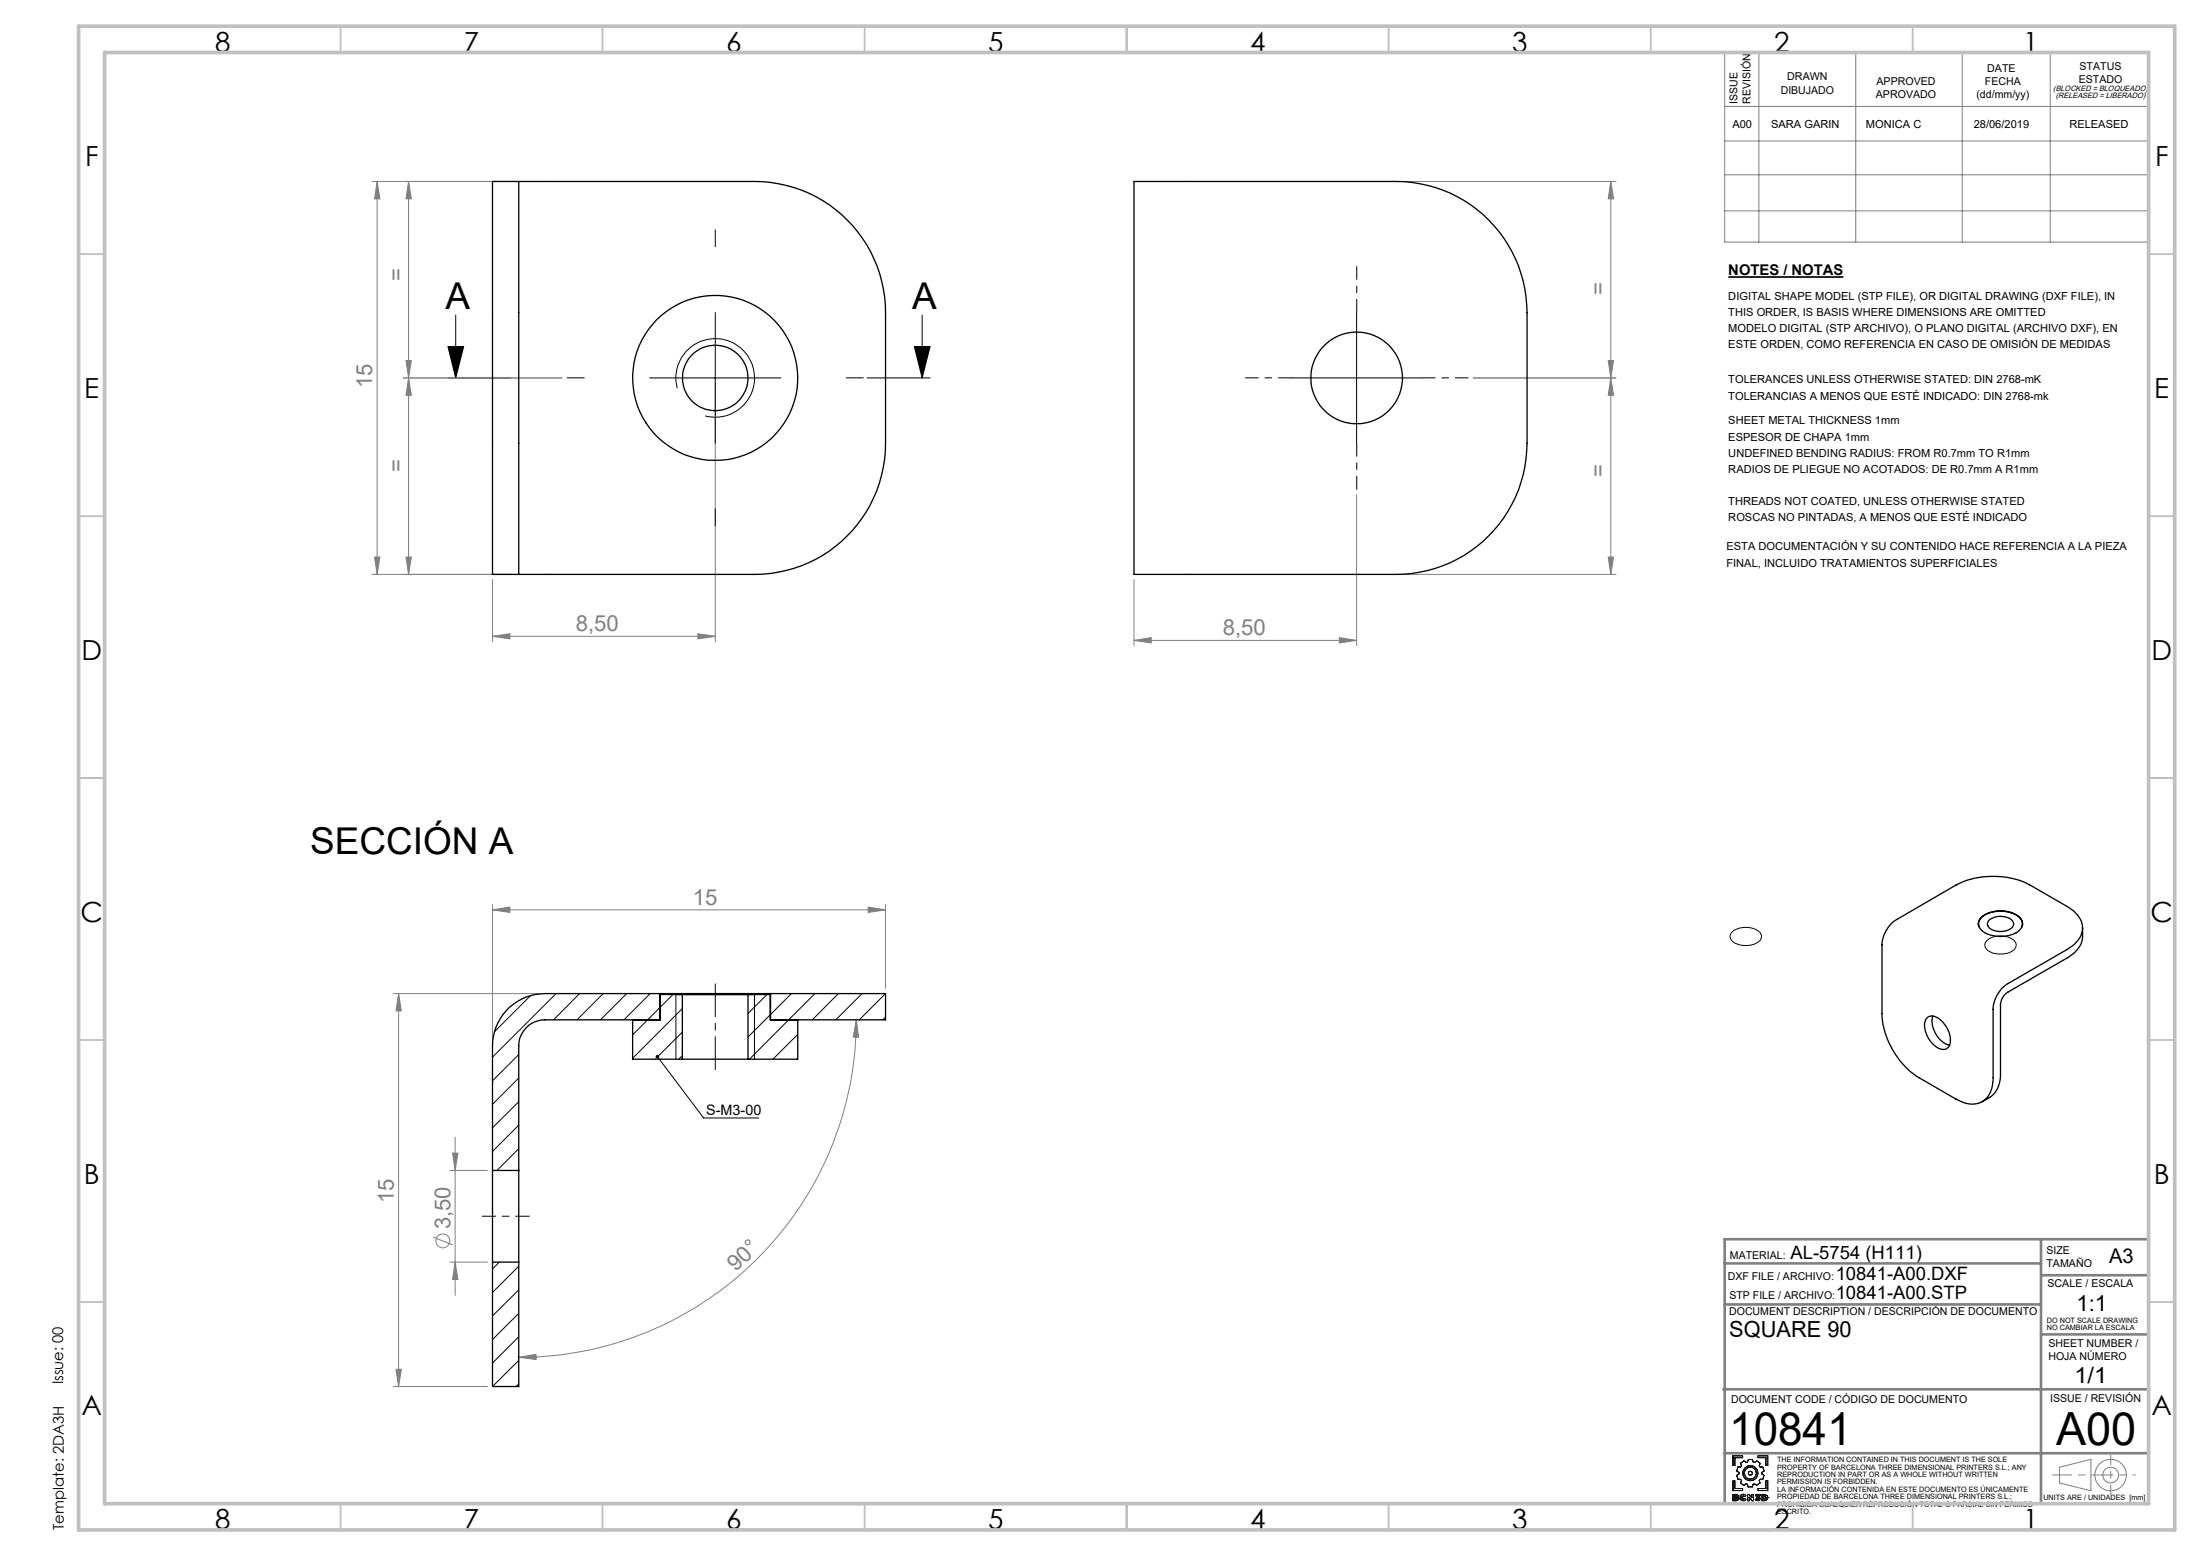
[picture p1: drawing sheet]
<svg xmlns="http://www.w3.org/2000/svg" width="420mm" height="297mm" viewBox="0 0 420 297" stroke-linecap="round" stroke-linejoin="round" font-family="sans-serif">
<path d="M329.8 52.9h22" fill="none" stroke="#000" stroke-width=".32"/>
<g fill="none" stroke="#808080" stroke-width=".19">
<path d="M329.1 10h80.9v36.2h-80.9zM335.6 10v36.2M354.1 10v36.2M374.4 10v36.2M391.2 10v36.2M71 34.6h27M72 34.6v75M72 34.6l.5 3.4h-1zM78 34.6v75M78 34.6l.5 3.4h-1zM267.4 34.6h41M307.4 34.6l.5 3.4h-1z"/>
<path d="M307.4 34.6v75M329.1 20.3h80.9M329.1 26.9h80.9M329.1 33.4h80.9M329.1 40.2h80.9M77 72.1h30.2M77.5 68.8h1l-.5 3.3zM78 72.1l.5 3.4h-1zM136.5 73.1v49.3M281.1 72.1h27.3M306.9 68.8h1l-.5 3.3zM307.4 72.1l.5 3.4h-1z"/>
<path d="M258.9 94.4v28.8M71 109.6h27M71.5 106.3h1l-.5 3.3zM77.5 106.3h1l-.5 3.3zM94 110.6v11.8M216.4 110.6v12.6M267.4 109.6h41M306.9 106.3h1l-.5 3.3zM94 121.5l3.3-.5v1zM94 121.5h42.5M133.2 121l3.3 .5-3.3 .5zM216.4 122.2l3.3-.5v1z"/>
<path d="M216.4 122.2h42.5M255.6 121.7l3.3 .5-3.3 .5zM94 173.7l3.3-.6v1.1zM94 172.6v26M94 173.7h75M165.7 173.1l3.3 .6-3.3 .5zM169 172.6v16.1M75.1 189.6h27.9M76.1 189.6v75.1M76.1 189.6l.5 3.4h-1zM163.4 194.7l.4 3.3-1-.1zM163.4 194.7a64.4 64.4 0 0 1-64.4 64.4"/>
<path d="M86.9 217.1v30.2M82.6 236.1l3.8 1.5M85.9 223.4h7.1M86.4 220.1h1l-.5 3.3zM85.9 240.9h7.1M86.9 240.9l.5 3.3h-1zM99 259.1l3.3-.6v1zM75.1 264.7h17.9M75.6 261.4h1l-.5 3.3zM393 280.1l6-1.6v6l-6-1.4z"/>
<circle cx="84.5" cy="236.9" r="1.32"/>
<circle cx="402.7" cy="281.6" r="3"/>
<circle cx="402.8" cy="281.5" r="1.49"/>
</g>
<g fill="none" stroke="#000" stroke-width=".19">
<path d="M136.5 59.7v24.9M258.9 59.7v24.9M85.5 66.1h3l-1.5 6zM85.5 72.1h12M87 60.1v12M124 72.1h25M129.2 74.1a7.5 7.5 0 0 1 6.6-9.4 7.5 7.5 0 0 1 8.1 8 7.5 7.5 0 0 1-9.4 6.7M165.5 72.1h12M174.5 66.1h3l-1.5 6zM176 60.1v12M246.4 72.1h25M330.7 177.7a4.2 4.2 0 0 1 5.2 .4 1.38 1.38 0 0 1-1 2.1 4.2 4.2 0 0 1-4.6-.8 1.2 1.2 0 0 1 .4-1.7z"/>
<path d="M379.2 179.5a4.1 4.1 0 0 1 5.3 .3 1.39 1.39 0 0 1-1 2 4.2 4.2 0 0 1-4.5-.8 1.1 1.1 0 0 1 .2-1.5zM129 189.8v12.4M144 189.8v12.4M125.4 201.7l8.9 11.7h10.5"/>
</g>
<g fill="none" stroke="#191924" stroke-width=".19">
<path d="M330.7 277.9h1.8v.3h-1.5v1.5h-.3zM332.1 279.3l.7-.5 .4 .3 .3-.1 .1-.4h.8l.1 .4 .3 .1 .4-.3 .7 .5-.2 .5 .2 .2h.5l.2 .8-.4 .3v.2l.4 .3-.2 .8h-.5l-.2 .2 .1 .5-.6 .4-.4-.3-.3 .1-.1 .5h-.8l-.2-.5-.2-.1-.4 .3-.7-.4 .2-.5-.2-.2h-.5l-.2-.8 .4-.3v-.2l-.4-.3 .2-.8h.5l.2-.2zM335.5 277.9h1.8v1.8h-.3v-1.5h-1.5zM330.7 282.7h.3v1.4h1.5v.4h-1.8zM331 285.5l.4 .1-.4 .1zM331 286l.4 .1-.4 .1zM331.3 285.3l.3 .1 .1 .1M331.3 285.3h.2l.2 .2M331.3 285.3h-.6v1.2l.9-.1 .2-.3M331.4 285.6h.1M331.4 286.1h.1M331.7 285.5l-.2 .3 .3 .3"/>
<path d="M331.7 285.5h.1M331.8 286.1h.1M332 285.9l.2 .3 .4 .3 .6-.3M332 285.9l.1 .3 .2 .2a.69 .69 0 0 0 .9-.2M332 285.9h.1M332.4 285.9l.1 .2 .2 .1 .2-.2M332.4 285.9l.1 .2 .4-.1M332.4 285.9h.1M332.9 285.7l-.2-.2-.3 .1v.3M332.9 285.7l-.4-.1-.1 .3M332.9 286l.3 .2M333.2 285.5l-.5-.3-.5 .2-.2 .5"/>
<path d="M333.2 285.5a.67 .67 0 0 0-1.1 0l-.1 .4M333.2 285.5l-.3 .2M333.5 285.3h.3l.5 .6v-.6h.3v1.2h-.3l-.5-.7v.7h-.3zM335.1 286l.3 .2 .2-.1-.2 .1zM335.1 286l-.2 .2M335.5 284.1h1.5v-1.4h.3v1.8h-1.8zM335.6 286.1l-.4-.2v-.2l.3-.2h-.5v-.2h.8v.2l-.2 .2 .3 .4M335.6 286.1h.1M335.9 286.1l-.2 .3-.3 .1-.5-.3M335.9 286.1l-.2 .3-.4 .1-.4-.3M335.9 286.1h.1M336.2 285.3h.5l.5 .2 .2 .4-.3 .4-.9 .2z"/>
<path d="M336.6 285.5l.3 .1v.5h-.3zM337 285.9h.1M337.4 285.9h.1"/>
<circle cx="334" cy="281.2" r=".39"/>
<circle cx="334" cy="281.2" r="1.45"/>
<circle cx="334" cy="281.2" r="1.14"/>
</g>
<path d="M258.9 59.6v-8.7M246.4 72.1h-8.8M271.4 72.1h8.7M258.9 84.6v8.8" fill="none" stroke="#000" stroke-width=".19" stroke-dasharray="15.2 1.3 1.3 1.3" stroke-dashoffset="12.8"/>
<path d="M136.5 204.1v-16.3" fill="none" stroke="#000" stroke-width=".19" stroke-dasharray="15.2 1.3 1.3 1.3" stroke-dashoffset="9"/>
<path d="M92 232.1h9" fill="none" stroke="#000" stroke-width=".19" stroke-dasharray="15.2 1.3 1.3 1.3" stroke-dashoffset="12.6"/>
<path d="M391.7 281.5h11.1" fill="none" stroke="#808080" stroke-width=".19" stroke-dasharray="15.2 1.3 1.3 1.3" stroke-dashoffset="11.6"/>
<path d="M402.8 281.5h4.7" fill="none" stroke="#808080" stroke-width=".19" stroke-dasharray="15.2 1.3 1.3 1.3" stroke-dashoffset="14.8"/>
<path d="M402.8 277.8v7.4" fill="none" stroke="#808080" stroke-width=".19" stroke-dasharray="15.2 1.3 1.3 1.3" stroke-dashoffset="13.4"/>
<path d="M329.1 236.5h80.9v50.5h-80.9zM389.5 236.5v50.5M329.1 249h60.4M329.1 241.2h60.4M389.5 243.4h20.5M389.5 254.7h20.5M328.9 265.2h81.1M329.1 277.4h80.9" fill="none" stroke="#808080" stroke-width=".5"/>
<g fill="none" stroke="#c0c0c0" stroke-width=".35">
<path d="M65 5v5M115 5v5M165 5v5M215 5v5M265 5v5M315 5v5M365 5v5M15 48.5h5M410 48.5h5M15 98.5h5M410 98.5h5M15 148.5h5"/>
<path d="M410 148.5h5M15 198.5h5M410 198.5h5M15 248.5h5M410 248.5h5M65 287v5M115 287v5M165 287v5M215 287v5M265 287v5M315 287v5M365 287v5"/>
</g>
<path d="M15 5h400v287h-400zM20 10h390v277h-390z" fill="none" stroke="#c0c0c0" stroke-width=".7"/>
<path d="M136.5 47.1v-3.2M111.5 72.1h-3.3M161.5 72.1h3.2M136.5 97.1v3.3" fill="none" stroke="#000" stroke-width=".19" stroke-dasharray="15.2 1.3 1.3 1.3"/>
<path d="M129 189.8h15" fill="none" stroke="#000" stroke-width=".25"/>
<path d="M174.5 66.1h3l-1.5 6zM85.5 66.1h3l-1.5 6z" fill="#000"/>
<g fill="#808080">
<path d="M133.2 121l3.3 .5-3.3 .5zM94 121.5l3.3-.5v1z"/>
<path d="M94 173.7l3.3-.6v1.1zM165.7 173.1l3.3 .6-3.3 .5z"/>
<path d="M216.4 122.2l3.3-.5v1zM255.6 121.7l3.3 .5-3.3 .5z"/>
<path d="M99 259.1l3.3-.6v1zM163.4 194.7l.4 3.3-1-.1z"/>
<path d="M77.5 68.8h1l-.5 3.3zM78 34.6l.5 3.4h-1zM75.6 261.4h1l-.5 3.3zM76.1 189.6l.5 3.4h-1z"/>
<path d="M306.9 68.8h1l-.5 3.3zM307.4 34.6l.5 3.4h-1z"/>
<path d="M78 72.1l.5 3.4h-1zM77.5 106.3h1l-.5 3.3zM72 34.6l.5 3.4h-1zM71.5 106.3h1l-.5 3.3zM86.4 220.1h1l-.5 3.3zM86.9 240.9l.5 3.3h-1z"/>
<path d="M307.4 72.1l.5 3.4h-1zM306.9 106.3h1l-.5 3.3z"/>
</g>
<path d="M125.2 201.4a.34 .34 0 0 1 .6 .2 .34 .34 0 0 1-.4 .4 .34 .34 0 0 1-.2-.5l.2 .2z" fill="#000"/>
<g fill="none" stroke="#000" stroke-width=".25">
<path d="M99 34.6h-5v75h5M99 34.6v75M99 34.6h45a25.1 25.1 0 0 1 25 25.1v24.9a25.1 25.1 0 0 1-25 25h-45M216.4 34.6h50a25.1 25.1 0 0 1 25 25.1v24.9a25.1 25.1 0 0 1-25 25h-50zM361.1 176.1l12.1-7.2a15.9 15.9 0 0 1 14.2 0l7.1 4.1a4.8 4.8 0 0 1 2.8 4.8 5.5 5.5 0 0 1-2.8 3.4l-11.3 6.5a6.2 6.2 0 0 0-2.9 4.9v13.1a4.7 4.7 0 0 1-2.7 4.9 5.4 5.4 0 0 1-4.4-.8l-7-4.1a15.5 15.5 0 0 1-7.1-12.2v-13.1a6.2 6.2 0 0 1 2-4.3zM377.5 176.4v.1M377.6 176.9a2 2 0 0 1 1.5-2.5 6.1 6.1 0 0 1 6.3 .8 1.59 1.59 0 0 1 .4 1.7M378 175.1a6.1 6.1 0 0 1 7.4 0 1.78 1.78 0 0 1-.7 2.9 6.3 6.3 0 0 1-6.7-.5 1.57 1.57 0 0 1 0-2.4zM379.6 175.6a3.4 3.4 0 0 1 4.5 .3 1.15 1.15 0 0 1-.8 1.6 3.5 3.5 0 0 1-3.9-.7l-.2-.5zM385.9 176.4v.1M397.4 177.1v1.6a5.1 5.1 0 0 1-2.9 4.1l-11.3 6.6a3.1 3.1 0 0 0-1.5 2.4v13.1a5.1 5.1 0 0 1-2 4.6l-1.5 .8M120.7 194.7v7.5h9.5"/>
<path d="M125.9 189.6h-21.9a10 10 0 0 0-10 10.1v23.7M125.9 189.6h21.1M125.9 189.6v5.1M130.2 189.8h12.5M130.2 189.8h-4.2v4.9h-22a5 5 0 0 0-5 5v23.7M130.2 189.8v12.4M142.7 189.8v12.4M147 189.6h22v5.1h-22v-4.9h-4.3M147 189.6v5.1M152.2 194.7v7.5h-9.5M367.8 194.2a2.19 2.19 0 0 1 2.8 .7 4.6 4.6 0 0 1 1.3 4.9 1.81 1.81 0 0 1-2.8-.3 5 5 0 0 1-1.8-4.6zM368.8 194a4.8 4.8 0 0 0 3.2 5.5"/>
<path d="M130.2 202.2h12.5M94 223.4v17.5M94 223.4h5M99 223.4v17.5M94 240.9v23.8h5v-23.8M94 240.9h5"/>
<circle cx="136.5" cy="72.1" r="15.7"/>
<circle cx="136.5" cy="72.1" r="6.2"/>
<circle cx="258.9" cy="72.1" r="8.7"/>
</g>
<g fill="none" stroke="#000" stroke-width=".19">
<path d="M101.2 190l-6.8 6.9M106.1 189.6l-12.1 12.2M110.6 189.6l-5 5.1M115.1 189.6l-5 5.1M119.6 189.6l-5 5.1M124.1 189.6l-5 5.1M125.9 192.3l-5.2 5.2M128.4 189.8l-2.4 2.5M130.2 192.5l-9.5 9.5M130.2 197l-4.5 4.5M146.4 189.8l-3.7 3.7M147 193.7l-4.3 4.2"/>
<path d="M151 189.6l-4 4M152.2 197.4l-4.7 4.8M155.5 189.6l-12.5 12.6M160 189.6l-5 5.1M164.5 189.6l-5 5.1M169 189.6l-5 5.1M169 194.2l-.5 .5M99 201.3l-5 5M99 205.8l-5 5M99 210.3l-5 5M99 214.8l-5 5M99 219.2l-4.2 4.2"/>
<path d="M125.1 202.1v.1M130.2 201.5l-.7 .7M152.2 201.9l-.2 .3M95.3 240.9l-1.3 1.3M99 241.7l-5 5M99 246.2l-5 5M99 250.7l-5 5M99 255.2l-5 5M99 259.7l-5 5M99 264.2l-.5 .5"/>
</g>
<g font-size="8.7">
<text x="330" y="275.9">10841</text>
<text x="392.3" y="275.9">A00</text>
</g>
<g font-size="7.1">
<text x="85" y="59">A</text>
<text x="174" y="59">A</text>
<text x="59.2" y="163">SECCIÓN A</text>
</g>
<g font-size="5.3">
<text x="41" y="9.9">8</text>
<text x="88.5" y="9.9">7</text>
<text x="138.5" y="9.9">6</text>
<text x="188.5" y="9.9">5</text>
<text x="238.5" y="9.9">4</text>
<text x="288.5" y="9.9">3</text>
<text x="338.5" y="9.9">2</text>
<text x="386" y="9.9">1</text>
<text x="16.2" y="31.7">F</text>
<text x="411.2" y="31.7">F</text>
<text x="16.1" y="75.9">E</text>
<text x="411.1" y="75.9">E</text>
<text x="15.5" y="125.9">D</text>
<text x="410.5" y="125.9">D</text>
<text x="15.4" y="175.9">C</text>
<text x="410.4" y="175.9">C</text>
<text x="16" y="225.9">B</text>
<text x="411" y="225.9">B</text>
<text x="15.5" y="270.2">A</text>
<text x="410.5" y="270.2">A</text>
<text x="41" y="291.9">8</text>
<text x="88.5" y="291.9">7</text>
<text x="138.5" y="291.9">6</text>
<text x="188.5" y="291.9">5</text>
<text x="238.5" y="291.9">4</text>
<text x="288.5" y="291.9">3</text>
<text x="338.5" y="291.9">2</text>
<text x="386" y="291.9">1</text>
</g>
<g font-size="4.2" fill="#808080">
<text x="77" y="53.7" transform="rotate(-90 77 53.7)">=</text>
<text x="306.4" y="56.3" transform="rotate(-90 306.4 56.3)">=</text>
<text x="71" y="74.1" transform="rotate(-90 71 74.1)">15</text>
<text x="77" y="90" transform="rotate(-90 77 90)">=</text>
<text x="306.4" y="91" transform="rotate(-90 306.4 91)">=</text>
<text x="109.9" y="120.5">8,50</text>
<text x="233.3" y="121.3">8,50</text>
<text x="132.2" y="172.7">15</text>
<text x="75.1" y="229.7" transform="rotate(-90 75.1 229.7)">15</text>
<text x="85.9" y="234.7" transform="rotate(-90 85.9 234.7)">3,50</text>
<text x="140.4" y="242.9" transform="rotate(-44 140.4 242.9)">90°</text>
</g>
<g font-size="4.2">
<text x="396.2" y="250.3">1:1</text>
<text x="330" y="255.2">SQUARE 90</text>
<text x="395.8" y="264">1/1</text>
</g>
<text font-size="3.9" x="402.5" y="241.1">A3</text>
<g font-size="3.5">
<text x="341.7" y="240.4">AL-5754 (H111)</text>
<text x="350.3" y="244.3">10841-A00.DXF</text>
<text x="350.3" y="247.9">10841-A00.STP</text>
</g>
<g font-size="2.8">
<text x="329.8" y="52.6">NOTES / NOTAS</text>
<text x="12.1" y="264.2" transform="rotate(-90 12.1 264.2)">Issue: 00</text>
<text x="12.2" y="292" transform="rotate(-90 12.2 292)">Template: 2DA3H</text>
</g>
<text font-size="2.7" x="134.8" y="212.8">S-M3-00</text>
<g font-size="2.1">
<text x="339.8" y="17.9">DIBUJADO</text>
<text x="341.1" y="15.4">DRAWN</text>
<text x="358.1" y="16.3">APPROVED</text>
<text x="378.8" y="16.3">FECHA</text>
<text x="379.2" y="13.8">DATE</text>
<text x="396.7" y="15.8">ESTADO</text>
<text x="396.8" y="13.3">STATUS</text>
<text x="331.5" y="19.8" transform="rotate(-90 331.5 19.8)">ISSUE</text>
<text x="334" y="19.8" transform="rotate(-90 334 19.8)">REVISIÓN</text>
<text x="357.9" y="18.8">APROVADO</text>
<text x="377.1" y="18.8">(dd/mm/yy)</text>
<text x="330.6" y="24.3">A00</text>
<text x="338" y="24.3">SARA GARIN</text>
<text x="356.1" y="24.3">MONICA C</text>
<text x="376.6" y="24.3">28/06/2019</text>
<text x="394.9" y="24.3">RELEASED</text>
<text x="329.8" y="57.2">DIGITAL SHAPE MODEL (STP FILE), OR DIGITAL DRAWING (DXF FILE), IN</text>
<text x="329.8" y="60.3">THIS ORDER, IS BASIS WHERE DIMENSIONS ARE OMITTED</text>
<text x="329.8" y="63.4">MODELO DIGITAL (STP ARCHIVO), O PLANO DIGITAL (ARCHIVO DXF), EN</text>
<text x="329.8" y="66.5">ESTE ORDEN, COMO REFERENCIA EN CASO DE OMISIÓN DE MEDIDAS</text>
<text x="329.8" y="73.2">TOLERANCES UNLESS OTHERWISE STATED: DIN 2768-mK</text>
<text x="329.8" y="76.3">TOLERANCIAS A MENOS QUE ESTÉ INDICADO: DIN 2768-mk</text>
<text x="329.8" y="81">SHEET METAL THICKNESS 1mm</text>
<text x="329.8" y="84.1">ESPESOR DE CHAPA 1mm</text>
<text x="329.8" y="87.2">UNDEFINED BENDING RADIUS: FROM R0.7mm TO R1mm</text>
<text x="329.8" y="90.3">RADIOS DE PLIEGUE NO ACOTADOS: DE R0.7mm A R1mm</text>
<text x="329.8" y="96.4">THREADS NOT COATED, UNLESS OTHERWISE STATED</text>
<text x="329.8" y="99.5">ROSCAS NO PINTADAS, A MENOS QUE ESTÉ INDICADO</text>
<text x="329.4" y="105">ESTA DOCUMENTACIÓN Y SU CONTENIDO HACE REFERENCIA A LA PIEZA</text>
<text x="329.4" y="108.3">FINAL, INCLUIDO TRATAMIENTOS SUPERFICIALES</text>
<text x="390.5" y="239.4">SIZE</text>
<text x="329.7" y="244.3">DXF FILE / ARCHIVO:</text>
<text x="330.1" y="240.4">MATERIAL:</text>
<text x="390.5" y="241.9">TAMAÑO</text>
<text x="390.7" y="245.6">SCALE / ESCALA</text>
<text x="330" y="251">DOCUMENT DESCRIPTION / DESCRIPCIÓN DE DOCUMENTO</text>
<text x="330" y="247.9">STP FILE / ARCHIVO:</text>
<text x="390.9" y="257.1">SHEET NUMBER /</text>
<text x="390.9" y="259.6">HOJA NÚMERO</text>
<text x="330.3" y="267.7">DOCUMENT CODE / CÓDIGO DE DOCUMENTO</text>
<text x="391.2" y="267.5">ISSUE / REVISIÓN</text>
</g>
<g font-size="1.5">
<text x="391.8" y="17.4">(BLOCKED = BLOQUEADO)</text>
<text x="392.3" y="18.8">(RELEASED = LIBERADO)</text>
</g>
<g font-size="1.4">
<text x="390.6" y="252.5">DO NOT SCALE DRAWING</text>
<text x="390.6" y="253.9">NO CAMBIAR LA ESCALA</text>
<text x="339.1" y="279.1">THE INFORMATION CONTAINED IN THIS DOCUMENT IS THE SOLE</text>
<text x="339.1" y="280.5">PROPERTY OF BARCELONA THREE DIMENSIONAL PRINTERS S.L.; ANY</text>
<text x="339.1" y="281.9">REPRODUCTION IN PART OR AS A WHOLE WITHOUT WRITTEN</text>
<text x="339.1" y="283.3">PERMISSION IS FORBIDDEN.</text>
<text x="339.1" y="284.7">LA INFORMACIÓN CONTENIDA EN ESTE DOCUMENTO ES ÚNICAMENTE</text>
<text x="339.1" y="286.1">PROPIEDAD DE BARCELONA THREE DIMENSIONAL PRINTERS S.L.;</text>
<text x="339.1" y="287.6">PROHIBIDA CUALQUIER REPRODUCIÓN TOTAL O PARCIAL SIN PERMISO</text>
<text x="389.9" y="286.3">UNITS ARE / UNIDADES [mm]</text>
<text x="339.1" y="289">ESCRITO.</text>
</g>
</svg>
